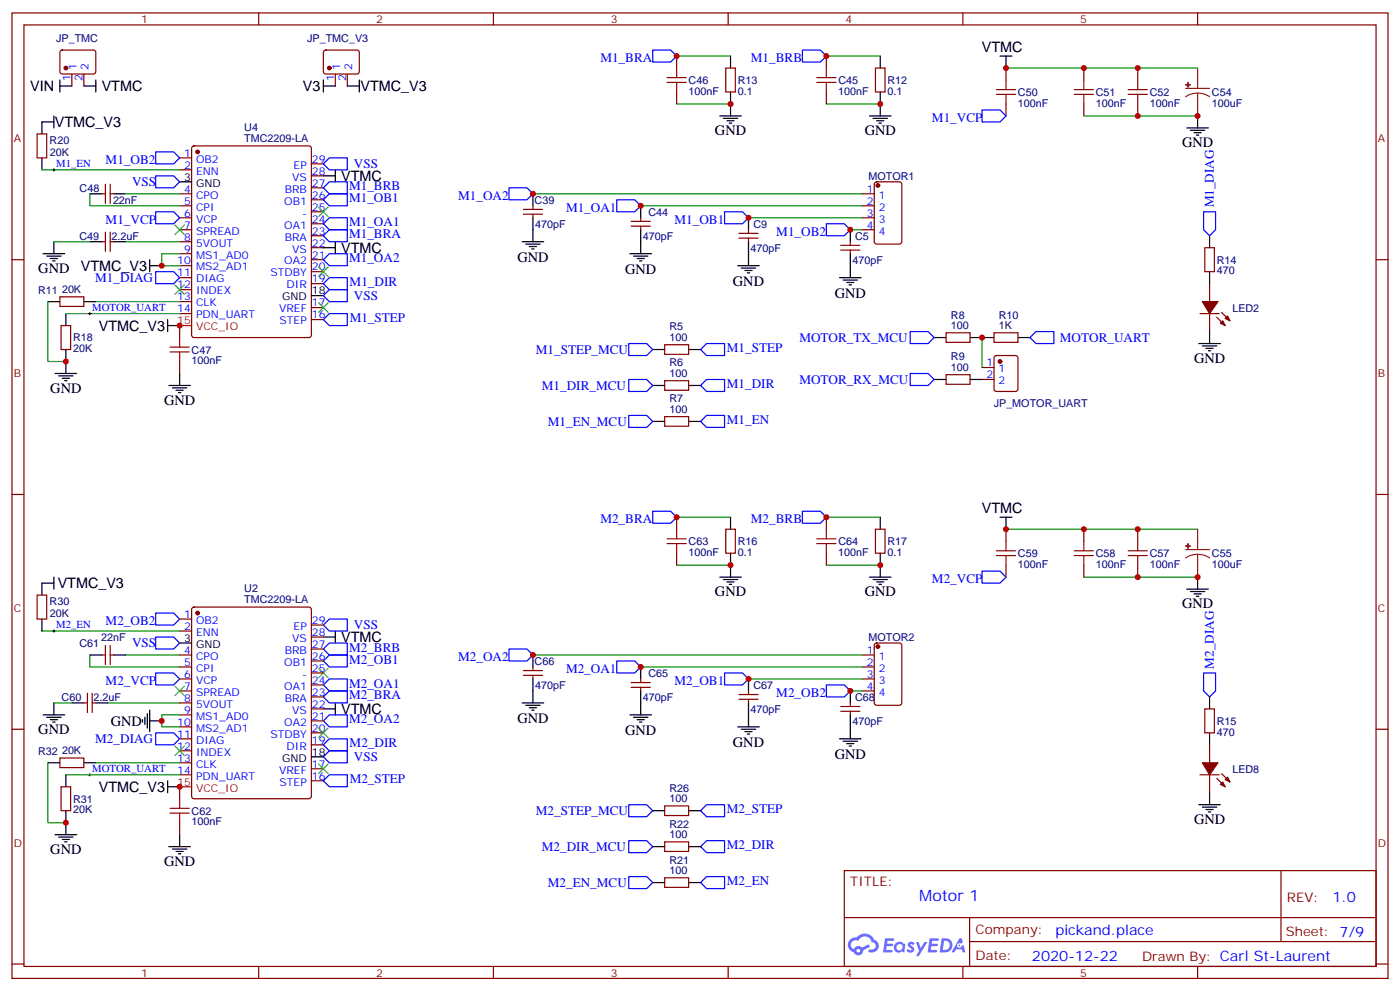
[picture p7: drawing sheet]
<svg xmlns="http://www.w3.org/2000/svg" width="412mm" height="292mm" viewBox="0 0 412 292" stroke-linecap="round" stroke-linejoin="round" font-family="sans-serif">
<g fill="none" stroke="#870000" stroke-width=".35">
<path d="M3.5 3.8h405.4v284.3h-405.4zM7.1 7.3h398.2v277.3h-398.2zM76.2 3.8v3.5M145.3 3.8v3.5M214.5 3.8v3.5M283.6 3.8v3.5M352.8 3.8v3.5M3.5 76.5h3.6M405.3 76.5h3.6M3.5 145.6h3.6M405.3 145.6h3.6M3.5 214.8h3.6"/>
<path d="M405.3 214.8h3.6M248.7 256.4h156.6v28.2h-156.6zM377.3 256.4v20.9M248.7 270.2h156.5M285.6 277.3h119.6M285.6 270.2v14.2M3.5 283.9h3.6M76.2 284.6v3.5M145.3 284.6v3.5M214.5 284.6v3.5M283.6 284.6v3.5M352.8 284.6v3.5"/>
<path d="M405.3 283.9h3.6"/>
</g>
<g fill="#5487ff">
<path d="M267.7 277.6a1.22 1.22 0 0 1 1.7 .2l-.4 .6a.47 .47 0 0 0-.3-.4 .47 .47 0 0 0-.5 .2l.1 .2a1.14 1.14 0 0 1 .8 1.8 1.14 1.14 0 0 1-1.9 0l-.2-.2 .5-.6 .7 .5a.29 .29 0 0 0 .3-.3 .29 .29 0 0 0-.2-.3 1.04 1.04 0 0 1-.6-1.7z"/>
<path d="M260.7 276.3h2.4l.3 .2-.2 .5-1.8 .1-.1 .8h1.5l.3 .4-.3 .4h-1.6l-.2 1.1h1.7l.2 .3-.2 .3-2.6 .1z"/>
<path d="M273.8 276.3h2.4l.3 .2-.1 .5-1.8 .1-.2 .8h1.6l.3 .4-.4 .4h-1.6l-.1 1.1h1.7l.2 .3-.2 .3-2.6 .1z"/>
<path d="M282.6 276.3h.7l.3 1.3-.6 .3a.69 .69 0 0 0-1 .3 .69 .69 0 0 0 .4 .9 .69 .69 0 0 0 .9-.6l.5-.2 .6 2.2h-.8l-.2-.9h-1.8l-.5 .9h-.8z"/>
<path d="M269.8 277.4h.8l.6 1.8 1.1-1.8h.9l-2.6 4.2h-.8l.9-1.5z"/>
<path d="M277.4 276.3l-.6 4.2h1.3a2.11 2.11 0 0 0 2.5-2.1 2.11 2.11 0 0 0-2.5-2.1zM278.1 277.1a1.39 1.39 0 0 1 1.7 1.4 1.39 1.39 0 0 1-1.8 1.3h-.3z"/>
<path d="M263.7 277.9a1.54 1.54 0 0 0-.1 2.2 1.54 1.54 0 0 0 2.2 .1l.6 .3 .3-2.3-.2-.3h-.4a1.49 1.49 0 0 0-2.4 0zM264 278.9a.94 .94 0 0 1 1.8 0 .94 .94 0 0 1-1.8 0z"/>
<path d="M250.4 276.7a2.18 2.18 0 0 0 1.1 3.7 1.44 1.44 0 0 0 1.6 .9 1.44 1.44 0 0 0 1.2-1.4l2-1.1-.5-.7-1.9 1a1.47 1.47 0 0 0-2.4 .4 1.39 1.39 0 0 1-.7-1.9 1.39 1.39 0 0 1 2-.5 2.12 2.12 0 0 1 2.2-1.3 2.12 2.12 0 0 1 1.9 1.7 1.14 1.14 0 0 1 1.1 1.4 1.14 1.14 0 0 1-1.7 .7 .43 .43 0 0 0-.5 .4 .43 .43 0 0 0 .4 .5 1.98 1.98 0 0 0 2.5-1.2 1.98 1.98 0 0 0-1.2-2.6 3.1 3.1 0 0 0-5.3-.6l-.9 .1zM252.3 280a.55 .55 0 0 1 1.1 0 .55 .55 0 0 1-1.1 0z"/>
<circle cx="282.6" cy="278.4" r=".26"/>
</g>
<g fill="none" stroke="#870000" stroke-width=".35">
<path d="M17.9 15l.4-.3 9.5 .1 .4 .7v5.9l-.7 .4-9.4-.1-.5-.6v-5.6zM95.5 15l.5-.3 9.4 .1 .4 .7v5.9l-.7 .4-9.4-.1-.5-.6v-5.6zM199.3 16.5v3.5M243.4 16.5v3.5M10.9 39.4h2.9v7.1h-2.9zM21.2 21.8v3.5M24.7 21.8v3.5M98.8 21.8v3.5M102.3 21.8v3.5M199.3 27.1v3.5M213.8 20h2.8v7.1h-2.8zM243.4 27.1v3.5"/>
<path d="M257.9 20h2.8v7.1h-2.8zM296.3 20v3.6M296.3 30.6v3.5M319.3 20v3.6M319.3 30.6v3.5M335.1 20v3.6M335.1 30.6v3.5M30 57.1h1M31 54.3v5.6M32.5 57.1h1M32.5 54.3v5.6M52.9 46.5h3.5"/>
<path d="M52.9 50h3.5M52.9 57.1h3.5M56.7 43.2l.4-.2h33.9l.7 .4v55.3l-.4 .7h-34.2l-.6-.4-.1-55.3zM91.7 58.8h3.5M91.7 55.3h3.5M91.7 51.8h3.5M91.7 48.3h3.5M254 57.1h3.5M257.8 53.8l.4-.2h6.7l.7 .4v17.2l-.4 .6-7 .1-.6-.5-.1-17.1zM30 71.2h1M31 68.4v5.6M32.5 71.2h1"/>
<path d="M32.5 68.4v5.6M52.9 60.6h3.5M52.9 64.1h3.5M52.9 67.7h3.5M52.9 71.2h3.5M52.9 74.7h3.5M52.9 78.2h3.5M91.7 76.5h3.5M91.7 73h3.5M91.7 69.4h3.5M91.7 65.9h3.5M91.7 62.4h3.5"/>
<path d="M154.2 63.1h5.6M154.2 61.7h5.6M157 60.6v1.1M157 63.1v1M185.9 66.6h5.7M185.9 65.2h5.7M188.7 64.1v1.1M188.7 66.6v1.1M217.7 70.1h5.6M217.7 68.7h5.6M220.5 67.7v1M220.5 70.1v1.1"/>
<path d="M247.6 73.7h5.7M247.6 72.2h5.7M250.5 71.2v1M250.5 73.7v1M254 60.6h3.5M254 64.1h3.5M254 67.7h3.5M354.9 73h2.8v7h-2.8zM17.6 87.4h7.1v2.8h-7.1zM18 95.9h2.8v7h-2.8zM52.9 81.8h3.5M52.9 85.3h3.5"/>
<path d="M52.9 88.8h3.5M52.9 92.4h3.5M52.9 95.9v3.5M91.7 94.1h3.5M91.7 90.6h3.5M91.7 83.5h3.5M91.7 80h3.5M278.7 98h7.1v2.8h-7.1zM292.8 98h7.1v2.8h-7.1zM353.5 92.4h5.6M356.3 83.5v5.3M356.3 92.4v5.2"/>
<path d="M358.4 93.4l2.5 2.5M359.8 92l2.5 2.5M52.9 106.5v3.5M195.8 101.5h7v2.9h-7zM195.8 112.1h7v2.8h-7zM278.7 110.3h7.1v2.9h-7.1zM289.3 108.2h3.5M289.3 111.8h3.5M293 104.9l.5-.2h5.7l.6 .4 .1 9.5-.5 .6-5.9 .1-.6-.5-.1-9.4zM195.8 122.7h7v2.8h-7zM199.3 152.3v3.6M213.8 155.9h2.8v7h-2.8z"/>
<path d="M243.4 152.3v3.6M257.9 155.9h2.8v7h-2.8zM296.3 155.9v3.5M319.3 155.9v3.5M335.1 155.9v3.5M10.9 175.3h2.9v7h-2.9zM56.7 179l.4-.2h33.9l.7 .4v55.3l-.4 .7h-34.2l-.6-.4-.1-55.3zM199.3 162.9v3.5M243.4 162.9v3.5M296.3 166.4v3.6M319.3 166.4v3.6M335.1 166.4v3.6"/>
<path d="M30 192.9h1M31 190.1v5.6M32.5 190.1v5.6M32.5 192.9h1M52.9 192.9h3.5M52.9 196.4h3.5M52.9 200h3.5M52.9 182.3h3.5M52.9 185.8h3.5M91.7 198.2h3.5M91.7 194.7h3.5M91.7 191.1h3.5"/>
<path d="M91.7 187.6h3.5M91.7 184.1h3.5M154.2 198.9h5.6M154.2 197.5h5.6M157 196.4v1.1M157 198.9v1.1M188.7 200v1M254 192.9h3.5M254 196.4h3.5M254 200h3.5M257.8 189.6l.4-.2h6.7l.7 .4v17.2l-.4 .7h-7l-.6-.4-.1-17.2zM24.7 207h1.1"/>
<path d="M25.8 204.2v5.6M27.2 204.2v5.6M27.2 207h1M52.9 203.5h3.5M52.9 207h3.5M52.9 210.5h3.5M52.9 214.1h3.5M52.9 217.6h3.5M91.7 219.4h3.5M91.7 215.8h3.5M91.7 212.3h3.5M91.7 208.8h3.5"/>
<path d="M91.7 205.2h3.5M91.7 201.7h3.5M185.9 202.4h5.7M185.9 201h5.7M188.7 202.4v1.1M217.7 206h5.6M217.7 204.5h5.6M220.5 203.5v1M220.5 206v1M247.6 209.5h5.7M247.6 208.1h5.7M250.5 207v1.1"/>
<path d="M250.5 209.5v1M254 203.5h3.5M354.9 208.8h2.8v7h-2.8zM356.3 219.4v5.2M17.6 223.2h7.1v2.9h-7.1zM18 231.7h2.8v7.1h-2.8zM52.9 231.7v3.5M52.9 228.2h3.5M52.9 221.1h3.5M52.9 224.6h3.5M91.7 229.9h3.5M91.7 226.4h3.5"/>
<path d="M195.8 237.3h7v2.9h-7zM353.5 228.2h5.6M356.3 228.2v5.3M358.4 229.2l2.5 2.5M359.8 227.8l2.5 2.5M52.9 242.3v3.5M195.8 258.5h7v2.8h-7zM195.8 247.9h7v2.9h-7z"/>
</g>
<g fill="#870000" stroke="#870000" stroke-width=".35">
<path d="M359.5 95.2l.7-.7 .7 1.4z"/>
<path d="M361.6 93.1l.7 1.4-1.4-.7z"/>
<path d="M354.2 88.8h4.6l-2.5 3.6z"/>
<path d="M359.5 231l.7-.7 .7 1.4z"/>
<path d="M360.9 229.6l.7-.7 .7 1.4z"/>
<path d="M354.2 224.6h4.6l-2.5 3.6z"/>
<circle cx="58.2" cy="44.7" r=".53"/>
<circle cx="19.4" cy="20" r=".53"/>
<circle cx="97" cy="20" r=".53"/>
<circle cx="258.6" cy="54.6" r=".53"/>
<circle cx="258.6" cy="190.4" r=".53"/>
<circle cx="58.2" cy="180.6" r=".53"/>
<circle cx="294.6" cy="106.5" r=".53"/>
</g>
<g fill="none" stroke="#000" stroke-width=".35">
<path d="M215.2 16.5v3.5M259.3 16.5v3.5M294.6 16.5h3.5M296.3 16.5v3.5M15.9 34.1v3.6M15.9 35.9h-3.6v3.5M17.6 25.3h3.6M17.6 23.6v3.5M24.7 25.3h3.5M28.2 23.6v3.5M95.2 25.3h3.6M95.2 23.6v3.5"/>
<path d="M102.3 25.3h3.5M105.8 23.6v3.5M212 34.1h6.4M213.1 34.9h4.2M214.1 35.6h2.2M214.8 36.3h.7M215.2 27.1v7M256.1 34.1h6.4M257.2 34.9h4.2M258.2 35.6h2.1M258.9 36.3h.7M259.3 27.1v7"/>
<path d="M349.6 37.7h6.4M350.7 38.4h4.2M351.7 39.1h2.1M352.4 39.8h.7M352.8 34.1v3.6M12.3 46.5v3.5M26.5 57.1h3.5M33.5 57.1h3.5M52.9 53.6h3.5M95.2 51.8h3.6M98.8 50v3.6M157 57.1v3.5"/>
<path d="M12.7 74.7h6.3M13.8 75.4h4.2M14.8 76.1h2.1M15.5 76.8h.7M15.9 71.2v3.5M26.5 71.2h3.5M33.5 71.2h3.5M44.1 78.2h3.5M44.1 76.5v3.5M95.2 73h3.6M98.8 71.2v3.5M153.8 71.2h6.4"/>
<path d="M154.9 71.9h4.2M155.9 72.6h2.1M156.6 73.3h.7M157 64.1v7.1M185.6 74.7h6.3M186.6 75.4h4.3M187.7 76.1h2.1M188.4 76.8h.7M188.7 60.6v3.5M188.7 67.7v7M217.3 78.2h6.4M218.4 79h4.2"/>
<path d="M219.4 79.7h2.1M220.5 64.1v3.6M220.5 71.2v7M250.5 67.7v3.5M250.5 74.7v7.1M356.3 69.4v3.6M14.1 88.8h3.5M19.4 92.4v3.5M24.7 88.8h3.5M49.4 95.9h3.5M49.4 94.1v3.5M91.7 87.1h3.5"/>
<path d="M220.1 80.4h.7M247.3 81.8h6.3M248.4 82.5h4.2M249.4 83.2h2.1M250.1 83.9h.7M275.2 99.4h3.5M285.8 99.4h7M299.9 99.4h3.5M356.3 80v3.5M356.3 97.6v3.6M16.2 110h6.4M17.3 110.7h4.2"/>
<path d="M18.3 111.4h2.2M19 112.1h.8M19.4 102.9v7.1M49.7 113.5h6.4M50.8 114.2h4.2M51.9 114.9h2.1M52.6 115.6h.7M52.9 110v3.5M192.3 113.5h3.5M192.3 102.9h3.5M202.8 113.5h3.6M202.8 102.9h3.6"/>
<path d="M275.2 111.8h3.5M285.8 111.8h3.5M353.1 101.2h6.4M354.2 101.9h4.2M355.2 102.6h2.2M356 103.3h.7M192.3 124.1h3.5M202.8 124.1h3.6M215.2 152.3v3.6M259.3 152.3v3.6M294.6 152.3h3.5M296.3 152.3v3.6"/>
<path d="M15.9 170v3.5M15.9 171.7h-3.6v3.6M212 170h6.4M213.1 170.7h4.2M214.1 171.4h2.2M214.8 172.1h.7M215.2 162.9v7.1M256.1 170h6.4M257.2 170.7h4.2M258.2 171.4h2.1M258.9 172.1h.7M259.3 162.9v7.1"/>
<path d="M349.6 173.5h6.4M350.7 174.2h4.2M351.7 174.9h2.1M352.4 175.6h.7M352.8 170v3.5M12.3 182.3v3.5M26.5 192.9h3.5M33.5 192.9h3.5M52.9 189.4h3.5M95.2 187.6h3.6M98.8 185.8v3.6M157 192.9v3.5"/>
<path d="M157 200v7M188.7 196.4v3.6M220.5 200v3.5M12.7 210.5h6.3M13.8 211.2h4.2M14.8 211.9h2.1M15.5 212.7h.7M15.9 207v3.5M21.2 207h3.5M28.2 207h3.5M42 211.9v.8M42.7 211.2v2.2"/>
<path d="M43.4 210.2v4.2M44.1 209.1v6.4M44.1 212.3h3.5M95.2 208.8h3.6M98.8 207v3.5M153.8 207h6.4M154.9 207.7h4.2M155.9 208.4h2.1M156.6 209.1h.7M185.6 210.5h6.3M186.6 211.2h4.3M187.7 211.9h2.1"/>
<path d="M188.4 212.7h.7M188.7 203.5v7M217.3 214.1h6.4M218.4 214.8h4.2M219.4 215.5h2.1M220.1 216.2h.7M220.5 207v7.1M247.3 217.6h6.3M248.4 218.3h4.2M249.4 219h2.1M250.1 219.7h.7M250.5 203.5v3.5"/>
<path d="M250.5 210.5v7.1M356.3 205.2v3.6M356.3 215.8v3.6M14.1 224.6h3.5M19.4 228.2v3.5M19.4 238.8v7M24.7 224.6h3.5M49.4 229.9v3.6M49.4 231.7h3.5M91.7 222.9h3.5M192.3 238.8h3.5M202.8 238.8h3.6"/>
<path d="M353.1 237h6.4M354.2 237.7h4.2M355.2 238.4h2.2M356 239.1h.7M356.3 233.5v3.5M16.2 245.8h6.4M17.3 246.5h4.2M18.3 247.2h2.2M19 247.9h.8M49.7 249.3h6.4M50.8 250h4.2M51.9 250.8h2.1"/>
<path d="M52.6 251.5h.7M52.9 245.8v3.5M192.3 249.3h3.5M192.3 259.9h3.5M202.8 249.3h3.6M202.8 259.9h3.6"/>
</g>
<path d="M52.9 95.9h3.5M52.9 231.7h3.5" fill="none" stroke="#f00" stroke-width=".35"/>
<g fill="none" stroke="#a10000" stroke-width=".35">
<path d="M196.5 24.3h5.6M196.5 22.9h5.6M199.3 20v2.9M199.3 24.3v2.8M240.6 24.3h5.6M240.6 22.9h5.6M243.4 20v2.9M243.4 24.3v2.8M293.5 27.8h5.7M293.5 26.4h5.7M296.3 23.6v2.8M296.3 27.8v2.8"/>
<path d="M316.4 27.8h5.7M316.4 26.4h5.7M319.3 23.6v2.8M319.3 27.8v2.8M332.3 27.8h5.7M332.3 26.4h5.7M335.1 23.6v2.8M335.1 27.8v2.8M52.9 99.4v2.8M50.1 103.6h5.6M50.1 102.2h5.6M52.9 103.6v2.9"/>
<path d="M196.5 158.7h5.6M199.3 155.9v2.8M240.6 158.7h5.6M243.4 155.9v2.8M296.3 159.4v2.8M319.3 159.4v2.8M335.1 159.4v2.8M196.5 160.1h5.6M199.3 160.1v2.8M240.6 160.1h5.6M243.4 160.1v2.8M293.5 163.6h5.7"/>
<path d="M293.5 162.2h5.7M296.3 163.6v2.8M316.4 163.6h5.7M316.4 162.2h5.7M319.3 163.6v2.8M332.3 163.6h5.7M332.3 162.2h5.7M335.1 163.6v2.8M50.1 239.5h5.6M50.1 238.1h5.6M52.9 235.2v2.9M52.9 239.5v2.8"/>
</g>
<g fill="none" stroke="#008700" stroke-width=".35">
<path d="M199.3 16.5h15.9M243.4 16.5h15.9M199.3 30.6h15.9M243.4 30.6h15.9M296.3 20h56.5M319.3 34.1h33.5M12.3 50h40.6M26.5 57.1v3.5h26.4M37 57.1h15.9M157 57.1h97M15.9 71.2h10.6M37 71.2h15.9"/>
<path d="M52.9 74.7h-5.3v3.5h5.3M188.7 60.6h65.3M220.5 64.1h33.5M250.5 67.7h3.5M14.1 88.8v17.7h5.3M19.4 92.4h33.5M28.2 88.8h24.7M289.3 99.4v8.8M199.3 152.3h15.9M243.4 152.3h15.9M296.3 155.9h56.5M199.3 166.4h15.9"/>
<path d="M243.4 166.4h15.9M319.3 170h33.5M12.3 185.8h40.6M26.5 192.9v3.5h26.4M37 192.9h15.9M157 192.9h97M188.7 196.4h65.3M220.5 200h33.5M15.9 207h5.3M31.7 207h21.2M52.9 210.5h-5.3v3.6h5.3M250.5 203.5h3.5"/>
<path d="M14.1 224.6v17.7h5.3M19.4 228.2h33.5M28.2 224.6h24.7"/>
</g>
<g fill="none" stroke="#00f" stroke-width=".35">
<path d="M192.3 14.7h5.3l1.7 1.8-1.7 1.8h-5.3zM236.4 14.7h5.3l1.7 1.8-1.7 1.8h-5.3zM289.3 32.4h5.3l1.7 1.7-1.7 1.8h-5.3zM45.9 44.7h5.3l1.7 1.8-1.7 1.8h-5.3zM45.9 51.8h5.3l1.7 1.8-1.7 1.7h-5.3zM95.2 58.8l1.8-1.7h5.3v3.5h-5.3zM95.2 48.3l1.8-1.8h5.3v3.5h-5.3zM97 53.6h5.3v3.5h-5.3l-1.8-1.8zM149.9 55.3h5.3l1.8 1.8-1.8 1.7h-5.3zM181.7 58.8h5.3l1.7 1.8-1.7 1.8h-5.3zM45.9 62.4h5.3l1.7 1.7-1.7 1.8h-5.3zM95.2 65.9l1.8-1.8h5.3v3.6h-5.3z"/>
<path d="M95.2 76.5l1.8-1.8h5.3v3.5h-5.3zM95.2 69.4l1.8-1.7h5.3v3.5h-5.3zM213.4 62.4h5.3l1.8 1.7-1.8 1.8h-5.3zM243.4 65.9h5.3l1.8 1.8-1.8 1.7h-5.3zM354.5 62.4h3.6v5.3l-1.8 1.7-1.8-1.7zM45.9 80h5.3l1.7 1.8-1.7 1.7h-5.3zM95.2 87.1l1.8-1.8h5.3v3.5h-5.3zM95.2 94.1l1.8-1.7h5.3v3.5h-5.3zM95.2 83.5l1.8-1.7h5.3v3.5h-5.3zM268.1 97.6h5.3l1.8 1.8-1.8 1.8h-5.3zM303.4 99.4l1.8-1.8h5.2v3.6h-5.2zM185.2 101.2h5.3l1.8 1.7-1.8 1.8h-5.3z"/>
<path d="M185.2 111.8h5.3l1.8 1.7-1.8 1.8h-5.3zM206.4 102.9l1.7-1.7h5.3v3.5h-5.3zM206.4 113.5l1.7-1.7h5.3v3.5h-5.3zM268.1 110h5.3l1.8 1.8-1.8 1.7h-5.3zM185.2 122.3h5.3l1.8 1.8-1.8 1.8h-5.3zM206.4 124.1l1.7-1.8h5.3v3.6h-5.3zM192.3 150.6h5.3l1.7 1.7-1.7 1.8h-5.3zM236.4 150.6h5.3l1.7 1.7-1.7 1.8h-5.3zM289.3 168.2h5.3l1.7 1.8-1.7 1.7h-5.3zM45.9 198.2h5.3l1.7 1.8-1.7 1.7h-5.3zM45.9 187.6h5.3l1.7 1.8-1.7 1.7h-5.3zM45.9 180.6h5.3l1.7 1.7-1.7 1.8h-5.3z"/>
<path d="M95.2 184.1l1.8-1.8h5.3v3.5h-5.3zM95.2 191.1l1.8-1.7h5.3v3.5h-5.3zM95.2 194.7l1.8-1.8h5.3v3.5h-5.3zM97 200h5.3v3.5h-5.3l-1.8-1.8zM149.9 191.1h5.3l1.8 1.8-1.8 1.8h-5.3zM181.7 194.7h5.3l1.7 1.7-1.7 1.8h-5.3zM213.4 198.2h5.3l1.8 1.8-1.8 1.7h-5.3zM354.5 198.2h3.6v5.3l-1.8 1.7-1.8-1.7zM45.9 215.8h5.3l1.7 1.8-1.7 1.8h-5.3zM95.2 205.2l1.8-1.7h5.3v3.5h-5.3zM95.2 212.3l1.8-1.8h5.3v3.6h-5.3zM95.2 219.4l1.8-1.8h5.3v3.5h-5.3z"/>
<path d="M243.4 201.7h5.3l1.8 1.8-1.8 1.7h-5.3zM95.2 222.9l1.8-1.8h5.3v3.5h-5.3zM95.2 229.9l1.8-1.7h5.3v3.5h-5.3zM185.2 237h5.3l1.8 1.8-1.8 1.7h-5.3zM206.4 238.8l1.7-1.8h5.3v3.5h-5.3zM185.2 258.2h5.3l1.8 1.7-1.8 1.8h-5.3zM185.2 247.6h5.3l1.8 1.7-1.8 1.8h-5.3zM206.4 249.3l1.7-1.7h5.3v3.5h-5.3zM208.1 258.2h5.3v3.5h-5.3l-1.7-1.8z"/>
</g>
<g fill="none" stroke="#3c3" stroke-width=".35">
<path d="M51.5 66.3l2.8 2.8M54.3 66.3l-2.8 2.8M93.8 61l2.9 2.8M93.8 78.6l2.9 2.8M96.7 61l-2.9 2.8M96.7 78.6l-2.9 2.8M51.5 83.9l2.8 2.8M54.3 83.9l-2.8 2.8M93.8 89.2l2.9 2.8M96.7 89.2l-2.9 2.8M93.8 196.8l2.9 2.8M96.7 196.8l-2.9 2.8"/>
<path d="M51.5 202.1l2.8 2.8M51.5 219.7l2.8 2.8M54.3 202.1l-2.8 2.8M54.3 219.7l-2.8 2.8M93.8 214.4l2.9 2.8M96.7 214.4l-2.9 2.8M93.8 225l2.9 2.8M96.7 225l-2.9 2.8"/>
</g>
<path d="M349.2 26h7.1M352.8 27.4l1.8 .3 1.7 .8M352.8 27.4l-1.9 .3-1.7 .8M352.8 20v6M352.8 27.4v6.7M352.8 155.9v6M349.2 161.9h7.1M352.8 163.3l1.8 .2 1.7 .8M352.8 163.3l-1.9 .2-1.7 .8M352.8 163.3v6.7" fill="none" stroke="#8c2424" stroke-width=".35"/>
<g fill="#8c2424" stroke="#8c2424" stroke-width=".35">
<path d="M349.2 25h1.5z"/>
<path d="M350 24.3v1.4z"/>
<path d="M349.2 160.8h1.5z"/>
<path d="M350 160.1v1.4z"/>
</g>
<path d="M15.5 50h.7M15.9 49.7v.7M26.1 92.4h.7M26.5 92v.7M15.5 185.8h.7M15.9 185.5v.7M26.1 228.2h.7M26.5 227.8v.7" fill="none" stroke="#000" stroke-width=".29"/>
<g fill="#c00">
<circle cx="215.2" cy="30.6" r=".88"/>
<circle cx="259.3" cy="30.6" r=".88"/>
<circle cx="243.4" cy="16.5" r=".88"/>
<circle cx="199.3" cy="16.5" r=".88"/>
<circle cx="250.5" cy="67.7" r=".88"/>
<circle cx="220.5" cy="64.1" r=".88"/>
<circle cx="52.9" cy="95.9" r=".88"/>
<circle cx="296.3" cy="20" r=".88"/>
<circle cx="319.3" cy="20" r=".88"/>
<circle cx="335.1" cy="20" r=".88"/>
<circle cx="335.1" cy="34.1" r=".88"/>
<circle cx="335.1" cy="170" r=".88"/>
<circle cx="335.1" cy="155.9" r=".88"/>
<circle cx="319.3" cy="155.9" r=".88"/>
<circle cx="296.3" cy="155.9" r=".88"/>
<circle cx="52.9" cy="231.7" r=".88"/>
<circle cx="220.5" cy="200" r=".88"/>
<circle cx="250.5" cy="203.5" r=".88"/>
<circle cx="199.3" cy="152.3" r=".88"/>
<circle cx="243.4" cy="152.3" r=".88"/>
<circle cx="259.3" cy="166.4" r=".88"/>
<circle cx="215.2" cy="166.4" r=".88"/>
<circle cx="352.8" cy="170" r=".88"/>
<circle cx="352.8" cy="34.1" r=".88"/>
<circle cx="188.7" cy="60.6" r=".88"/>
<circle cx="157" cy="57.1" r=".88"/>
<circle cx="157" cy="192.9" r=".88"/>
<circle cx="188.7" cy="196.4" r=".88"/>
<circle cx="19.4" cy="106.5" r=".88"/>
<circle cx="19.4" cy="242.3" r=".88"/>
<circle cx="289.3" cy="99.4" r=".88"/>
<circle cx="47.6" cy="78.2" r=".88"/>
<circle cx="47.6" cy="212.3" r=".88"/>
</g>
<text font-size="4.6" fill="#00f" x="270.8" y="265.4">Motor 1</text>
<g font-size="4.2">
<text x="289.2" y="15.4">VTMC</text>
<text x="8.9" y="26.8">VIN</text>
<text x="30" y="26.8">VTMC</text>
<text x="89.2" y="26.8">V3</text>
<text x="106.2" y="26.8">VTMC_V3</text>
<text x="16.1" y="37.4">VTMC_V3</text>
<text x="210.6" y="39.8">GND</text>
<text x="254.7" y="39.8">GND</text>
<text x="348.2" y="43.3">GND</text>
<text x="100.5" y="53.3">VTMC</text>
<text x="100.5" y="74.5">VTMC</text>
<text x="152.4" y="77.2">GND</text>
<text x="11.3" y="80.4">GND</text>
<text x="23.8" y="79.8">VTMC_V3</text>
<text x="184.1" y="80.7">GND</text>
<text x="215.9" y="84.2">GND</text>
<text x="245.9" y="87.8">GND</text>
<text x="29.1" y="97.4">VTMC_V3</text>
<text x="351.7" y="106.8">GND</text>
<text x="14.8" y="115.6">GND</text>
<text x="48.3" y="119.2">GND</text>
<text x="289.2" y="151.2">VTMC</text>
<text x="17" y="173.2">VTMC_V3</text>
<text x="210.6" y="175.6">GND</text>
<text x="254.7" y="175.6">GND</text>
<text x="348.2" y="179.1">GND</text>
<text x="100.5" y="189.1">VTMC</text>
<text x="32.6" y="213.7">GND</text>
<text x="100.5" y="210.3">VTMC</text>
<text x="152.4" y="213">GND</text>
<text x="11.3" y="216.2">GND</text>
<text x="184.1" y="216.5">GND</text>
<text x="215.9" y="220.1">GND</text>
<text x="245.9" y="223.6">GND</text>
<text x="29.1" y="233.2">VTMC_V3</text>
<text x="351.7" y="242.6">GND</text>
<text x="14.8" y="251.5">GND</text>
<text x="48.3" y="255">GND</text>
</g>
<g font-size="4.2" fill="#00f">
<text x="392.5" y="265.7">1.0</text>
<text x="310.9" y="275.2">pickand.place</text>
<text x="304" y="283">2020-12-22</text>
</g>
<g font-size="3.9" fill="#00f">
<text x="176.8" y="18.3">M1_BRA</text>
<text x="221.2" y="18.3">M1_BRB</text>
<text x="274.5" y="35.9">M1_VCP</text>
<text x="31.1" y="48.3">M1_OB2</text>
<text x="104.2" y="49.5">VSS</text>
<text x="38.9" y="54.8">VSS</text>
<text x="102.8" y="59.6">M1_OB1</text>
<text x="102.8" y="56.1">M1_BRB</text>
<text x="135" y="58.8">M1_OA2</text>
<text x="31.1" y="65.9">M1_VCP</text>
<text x="166.7" y="62.4">M1_OA1</text>
<text x="198.7" y="65.9">M1_OB1</text>
<text x="357.6" y="61.1" transform="rotate(-90 357.6 61.1)">M1_DIAG</text>
<text x="102.8" y="66.7">M1_OA1</text>
<text x="102.8" y="70.2">M1_BRA</text>
<text x="228.7" y="69.4">M1_OB2</text>
<text x="102.8" y="77.2">M1_OA2</text>
<text x="28.1" y="83">M1_DIAG</text>
<text x="103" y="84.3">M1_DIR</text>
<text x="104.2" y="88.3">VSS</text>
<text x="103" y="94.9">M1_STEP</text>
<text x="235.5" y="100.7">MOTOR_TX_MCU</text>
<text x="312.2" y="100.7">MOTOR_UART</text>
<text x="157.9" y="104.2">M1_STEP_MCU</text>
<text x="214.1" y="103.7">M1_STEP</text>
<text x="235.5" y="113">MOTOR_RX_MCU</text>
<text x="159.6" y="114.8">M1_DIR_MCU</text>
<text x="214.1" y="114.3">M1_DIR</text>
<text x="161.4" y="125.4">M1_EN_MCU</text>
<text x="214.1" y="124.9">M1_EN</text>
<text x="176.8" y="154.1">M2_BRA</text>
<text x="221.2" y="154.1">M2_BRB</text>
<text x="274.5" y="171.7">M2_VCP</text>
<text x="31.1" y="184.1">M2_OB2</text>
<text x="104.2" y="185.3">VSS</text>
<text x="38.9" y="190.6">VSS</text>
<text x="102.8" y="191.9">M2_BRB</text>
<text x="102.8" y="195.4">M2_OB1</text>
<text x="135" y="194.7">M2_OA2</text>
<text x="357.6" y="196.9" transform="rotate(-90 357.6 196.9)">M2_DIAG</text>
<text x="31.1" y="201.7">M2_VCP</text>
<text x="102.8" y="202.5">M2_OA1</text>
<text x="166.7" y="198.2">M2_OA1</text>
<text x="198.7" y="201.7">M2_OB1</text>
<text x="102.8" y="206">M2_BRA</text>
<text x="228.7" y="205.2">M2_OB2</text>
<text x="102.8" y="213.1">M2_OA2</text>
<text x="28.1" y="218.9">M2_DIAG</text>
<text x="103" y="220.1">M2_DIR</text>
<text x="104.2" y="224.1">VSS</text>
<text x="103" y="230.7">M2_STEP</text>
<text x="214.1" y="239.5">M2_STEP</text>
<text x="157.9" y="240">M2_STEP_MCU</text>
<text x="159.6" y="250.6">M2_DIR_MCU</text>
<text x="214.1" y="250.1">M2_DIR</text>
<text x="161.4" y="261.2">M2_EN_MCU</text>
<text x="214.1" y="260.7">M2_EN</text>
</g>
<g font-size="3.9" fill="#800">
<text x="250.5" y="261">TITLE:</text>
<text x="379.1" y="265.7">REV:</text>
<text x="287.4" y="275.2">Company:</text>
<text x="378.7" y="275.8">Sheet: 7/9</text>
<text x="287.4" y="282.9">Date:</text>
<text x="336.4" y="282.9">Drawn By: Carl St-Laurent</text>
</g>
<g font-size="3.2" fill="#800">
<text x="41.6" y="6.8">1</text>
<text x="110.8" y="6.8">2</text>
<text x="179.9" y="6.8">3</text>
<text x="249.1" y="6.8">4</text>
<text x="318.2" y="6.8">5</text>
<text x="4.1" y="41.9">A</text>
<text x="405.9" y="41.9">A</text>
<text x="4.1" y="111.1">B</text>
<text x="405.9" y="111.1">B</text>
<text x="4.1" y="180.2">C</text>
<text x="405.9" y="180.2">C</text>
<text x="4.1" y="249.3">D</text>
<text x="405.9" y="249.3">D</text>
<text x="41.6" y="287.6">1</text>
<text x="110.8" y="287.6">2</text>
<text x="179.9" y="287.6">3</text>
<text x="249.1" y="287.6">4</text>
<text x="318.2" y="287.6">5</text>
</g>
<g font-size="3.2" fill="#000080">
<text x="16.5" y="12.4">JP_TMC</text>
<text x="90.5" y="12.3">JP_TMC_V3</text>
<text x="202.8" y="27.9">100nF</text>
<text x="202.9" y="24.7">C46</text>
<text x="217.3" y="27.9">0.1</text>
<text x="217.3" y="24.7">R13</text>
<text x="246.9" y="27.9">100nF</text>
<text x="246.9" y="24.7">C45</text>
<text x="261.4" y="27.9">0.1</text>
<text x="261.4" y="24.7">R12</text>
<text x="299.9" y="28.3">C50</text>
<text x="322.8" y="28.3">C51</text>
<text x="338.7" y="28.3">C52</text>
<text x="357" y="28.2">C54</text>
<text x="299.9" y="31.4">100nF</text>
<text x="322.8" y="31.4">100nF</text>
<text x="338.7" y="31.4">100nF</text>
<text x="357" y="31.4">100uF</text>
<text x="72" y="41.8">TMC2209-LA</text>
<text x="72" y="38.6">U4</text>
<text x="14.6" y="42.3">R20</text>
<text x="14.7" y="45.9">20K</text>
<text x="255.8" y="52.9">MOTOR1</text>
<text x="23.4" y="56.4">C48</text>
<text x="33.3" y="60">22nF</text>
<text x="157.5" y="60">C39</text>
<text x="191" y="63.5">C44</text>
<text x="23.4" y="70.6">C49</text>
<text x="32.8" y="70.6">2.2uF</text>
<text x="157.6" y="67">470pF</text>
<text x="189.4" y="70.6">470pF</text>
<text x="221.9" y="67">C9</text>
<text x="251.9" y="70.6">C5</text>
<text x="221.1" y="74.1">470pF</text>
<text x="251.1" y="77.6">470pF</text>
<text x="358.4" y="77.7">R14</text>
<text x="358.4" y="80.8">470</text>
<text x="11.2" y="86.4">R11</text>
<text x="18.3" y="86.4">20K</text>
<text x="280.1" y="93.8">R8</text>
<text x="294.2" y="93.8">R10</text>
<text x="363" y="91.8">LED2</text>
<text x="21.5" y="100.5">R18</text>
<text x="197.2" y="100.5">100</text>
<text x="197.2" y="97.3">R5</text>
<text x="280.1" y="96.9">100</text>
<text x="294.2" y="96.9">1K</text>
<text x="21.5" y="103.7">20K</text>
<text x="56.4" y="107.3">100nF</text>
<text x="56.4" y="104.1">C47</text>
<text x="197.2" y="107.9">R6</text>
<text x="280.1" y="106.1">R9</text>
<text x="197.2" y="111.1">100</text>
<text x="280.1" y="109.3">100</text>
<text x="197.2" y="118.5">R7</text>
<text x="292.7" y="119.9">JP_MOTOR_UART</text>
<text x="197.2" y="121.6">100</text>
<text x="202.9" y="160.6">C63</text>
<text x="217.3" y="160.6">R16</text>
<text x="246.9" y="160.6">C64</text>
<text x="261.4" y="160.6">R17</text>
<text x="202.8" y="163.7">100nF</text>
<text x="217.3" y="163.7">0.1</text>
<text x="246.9" y="163.7">100nF</text>
<text x="261.4" y="163.7">0.1</text>
<text x="299.9" y="167.2">100nF</text>
<text x="299.9" y="164.1">C59</text>
<text x="322.8" y="167.2">100nF</text>
<text x="322.8" y="164.1">C58</text>
<text x="338.7" y="167.2">100nF</text>
<text x="338.7" y="164.1">C57</text>
<text x="357" y="167.2">100uF</text>
<text x="357" y="164">C55</text>
<text x="14.6" y="178.2">R30</text>
<text x="72" y="177.6">TMC2209-LA</text>
<text x="72" y="174.4">U2</text>
<text x="14.7" y="181.7">20K</text>
<text x="23.4" y="190.5">C61</text>
<text x="29.8" y="188.7">22nF</text>
<text x="255.8" y="188.7">MOTOR2</text>
<text x="157.5" y="195.8">C66</text>
<text x="157.6" y="202.9">470pF</text>
<text x="191" y="199.3">C65</text>
<text x="221.9" y="202.9">C67</text>
<text x="18.1" y="206.4">C60</text>
<text x="27.5" y="206.4">2.2uF</text>
<text x="189.4" y="206.4">470pF</text>
<text x="221.1" y="209.9">470pF</text>
<text x="251.9" y="206.4">C68</text>
<text x="251.1" y="213.4">470pF</text>
<text x="358.4" y="213.5">R15</text>
<text x="358.4" y="216.6">470</text>
<text x="11.2" y="222.3">R32</text>
<text x="18.3" y="222.2">20K</text>
<text x="363" y="227.6">LED8</text>
<text x="197.2" y="233.1">R26</text>
<text x="21.5" y="239.5">20K</text>
<text x="21.5" y="236.4">R31</text>
<text x="56.4" y="239.9">C62</text>
<text x="197.2" y="236.3">100</text>
<text x="56.4" y="243.1">100nF</text>
<text x="197.2" y="243.7">R22</text>
<text x="197.2" y="246.9">100</text>
<text x="197.2" y="257.5">100</text>
<text x="197.2" y="254.3">R21</text>
</g>
<g font-size="3.2" fill="#00f">
<text x="20.8" y="24" transform="rotate(-90 20.8 24)">1</text>
<text x="22.6" y="20.5" transform="rotate(-90 22.6 20.5)">1</text>
<text x="24.3" y="24" transform="rotate(-90 24.3 24)">2</text>
<text x="26.1" y="20.5" transform="rotate(-90 26.1 20.5)">2</text>
<text x="98.4" y="24" transform="rotate(-90 98.4 24)">1</text>
<text x="100.2" y="20.5" transform="rotate(-90 100.2 20.5)">1</text>
<text x="102" y="24" transform="rotate(-90 102 24)">2</text>
<text x="103.7" y="20.5" transform="rotate(-90 103.7 20.5)">2</text>
<text x="54.3" y="46.1">1</text>
<text x="57.7" y="47.9">OB2</text>
<text x="91.9" y="47.9">29</text>
<text x="16.6" y="49.1">M1_EN</text>
<text x="54.3" y="49.7">2</text>
<text x="57.7" y="51.4">ENN</text>
<text x="86.1" y="53.2">VS</text>
<text x="86.5" y="49.7">EP</text>
<text x="91.9" y="51.4">28</text>
<text x="54.3" y="56.7">4</text>
<text x="57.7" y="58.5">CPO</text>
<text x="83.9" y="56.7">BRB</text>
<text x="91.9" y="58.5">26</text>
<text x="91.9" y="55">27</text>
<text x="255.3" y="56.7">1</text>
<text x="258.8" y="58.5">1</text>
<text x="54.3" y="60.3">5</text>
<text x="54.3" y="63.8">6</text>
<text x="57.7" y="62">CPI</text>
<text x="57.7" y="65.5">VCP</text>
<text x="83.7" y="60.3">OB1</text>
<text x="89" y="63.8">-</text>
<text x="91.9" y="65.5">24</text>
<text x="91.9" y="62">25</text>
<text x="255.3" y="60.3">2</text>
<text x="255.3" y="63.8">3</text>
<text x="258.8" y="62">2</text>
<text x="258.8" y="65.5">3</text>
<text x="54.3" y="67.3">7</text>
<text x="54.3" y="70.8">8</text>
<text x="57.7" y="69.1">SPREAD</text>
<text x="83.7" y="67.3">OA1</text>
<text x="83.9" y="70.8">BRA</text>
<text x="91.9" y="69.1">23</text>
<text x="255.3" y="67.3">4</text>
<text x="258.8" y="69.1">4</text>
<text x="52.2" y="77.9">10</text>
<text x="54.3" y="74.4">9</text>
<text x="57.7" y="72.6">5VOUT</text>
<text x="57.7" y="76.1">MS1_AD0</text>
<text x="83.7" y="77.9">OA2</text>
<text x="86.1" y="74.4">VS</text>
<text x="91.9" y="76.1">21</text>
<text x="91.9" y="72.6">22</text>
<text x="52.2" y="81.4">11</text>
<text x="57.7" y="79.7">MS2_AD1</text>
<text x="57.7" y="83.2">DIAG</text>
<text x="79.7" y="81.4">STDBY</text>
<text x="91.9" y="83.2">19</text>
<text x="91.9" y="79.7">20</text>
<text x="52.2" y="84.9">12</text>
<text x="52.2" y="88.5">13</text>
<text x="57.7" y="86.7">INDEX</text>
<text x="84.4" y="84.9">DIR</text>
<text x="27.2" y="91.5">MOTOR_UART</text>
<text x="52.2" y="92">14</text>
<text x="57.7" y="90.2">CLK</text>
<text x="57.7" y="93.8">PDN_UART</text>
<text x="82.2" y="92">VREF</text>
<text x="82.4" y="95.5">STEP</text>
<text x="91.9" y="93.8">16</text>
<text x="91.9" y="90.2">17</text>
<text x="290.6" y="107.9">1</text>
<text x="290.6" y="111.4">2</text>
<text x="294.1" y="109.6">1</text>
<text x="294.1" y="113.2">2</text>
<text x="16.6" y="185">M2_EN</text>
<text x="54.3" y="182">1</text>
<text x="54.3" y="185.5">2</text>
<text x="57.7" y="183.7">OB2</text>
<text x="86.5" y="185.5">EP</text>
<text x="91.9" y="183.7">29</text>
<text x="57.7" y="187.3">ENN</text>
<text x="86.1" y="189">VS</text>
<text x="91.9" y="190.8">27</text>
<text x="91.9" y="187.3">28</text>
<text x="54.3" y="192.5">4</text>
<text x="54.3" y="196.1">5</text>
<text x="57.7" y="194.3">CPO</text>
<text x="57.7" y="197.8">CPI</text>
<text x="83.7" y="196.1">OB1</text>
<text x="83.9" y="192.5">BRB</text>
<text x="91.9" y="197.8">25</text>
<text x="91.9" y="194.3">26</text>
<text x="255.3" y="192.5">1</text>
<text x="255.3" y="196.1">2</text>
<text x="258.8" y="194.3">1</text>
<text x="258.8" y="197.8">2</text>
<text x="54.3" y="199.6">6</text>
<text x="54.3" y="203.1">7</text>
<text x="57.7" y="201.4">VCP</text>
<text x="83.7" y="203.1">OA1</text>
<text x="89" y="199.6">-</text>
<text x="91.9" y="201.4">24</text>
<text x="255.3" y="199.6">3</text>
<text x="255.3" y="203.1">4</text>
<text x="258.8" y="201.4">3</text>
<text x="54.3" y="206.7">8</text>
<text x="57.7" y="204.9">SPREAD</text>
<text x="57.7" y="208.4">5VOUT</text>
<text x="83.9" y="206.7">BRA</text>
<text x="91.9" y="208.4">22</text>
<text x="91.9" y="204.9">23</text>
<text x="258.8" y="204.9">4</text>
<text x="52.2" y="213.7">10</text>
<text x="54.3" y="210.2">9</text>
<text x="57.7" y="211.9">MS1_AD0</text>
<text x="57.7" y="215.5">MS2_AD1</text>
<text x="83.7" y="213.7">OA2</text>
<text x="86.1" y="210.2">VS</text>
<text x="91.9" y="215.5">20</text>
<text x="91.9" y="211.9">21</text>
<text x="52.2" y="217.2">11</text>
<text x="52.2" y="220.8">12</text>
<text x="57.7" y="219">DIAG</text>
<text x="79.7" y="217.2">STDBY</text>
<text x="84.4" y="220.8">DIR</text>
<text x="91.9" y="219">19</text>
<text x="27.2" y="227.3">MOTOR_UART</text>
<text x="52.2" y="224.3">13</text>
<text x="52.2" y="227.8">14</text>
<text x="57.7" y="222.5">INDEX</text>
<text x="57.7" y="226.1">CLK</text>
<text x="82.2" y="227.8">VREF</text>
<text x="91.9" y="226.1">17</text>
<text x="57.7" y="229.6">PDN_UART</text>
<text x="82.4" y="231.4">STEP</text>
<text x="91.9" y="229.6">16</text>
</g>
<g font-size="3.2">
<text x="54.3" y="53.2">3</text>
<text x="57.7" y="55">GND</text>
<text x="83.1" y="88.5">GND</text>
<text x="91.9" y="86.7">18</text>
<text x="54.3" y="189">3</text>
<text x="57.7" y="190.8">GND</text>
<text x="83.1" y="224.3">GND</text>
<text x="91.9" y="222.5">18</text>
</g>
<g font-size="3.2" fill="#f00">
<text x="52.2" y="95.5">15</text>
<text x="57.7" y="97.3">VCC_IO</text>
<text x="52.2" y="231.4">15</text>
<text x="57.7" y="233.1">VCC_IO</text>
</g>
</svg>
